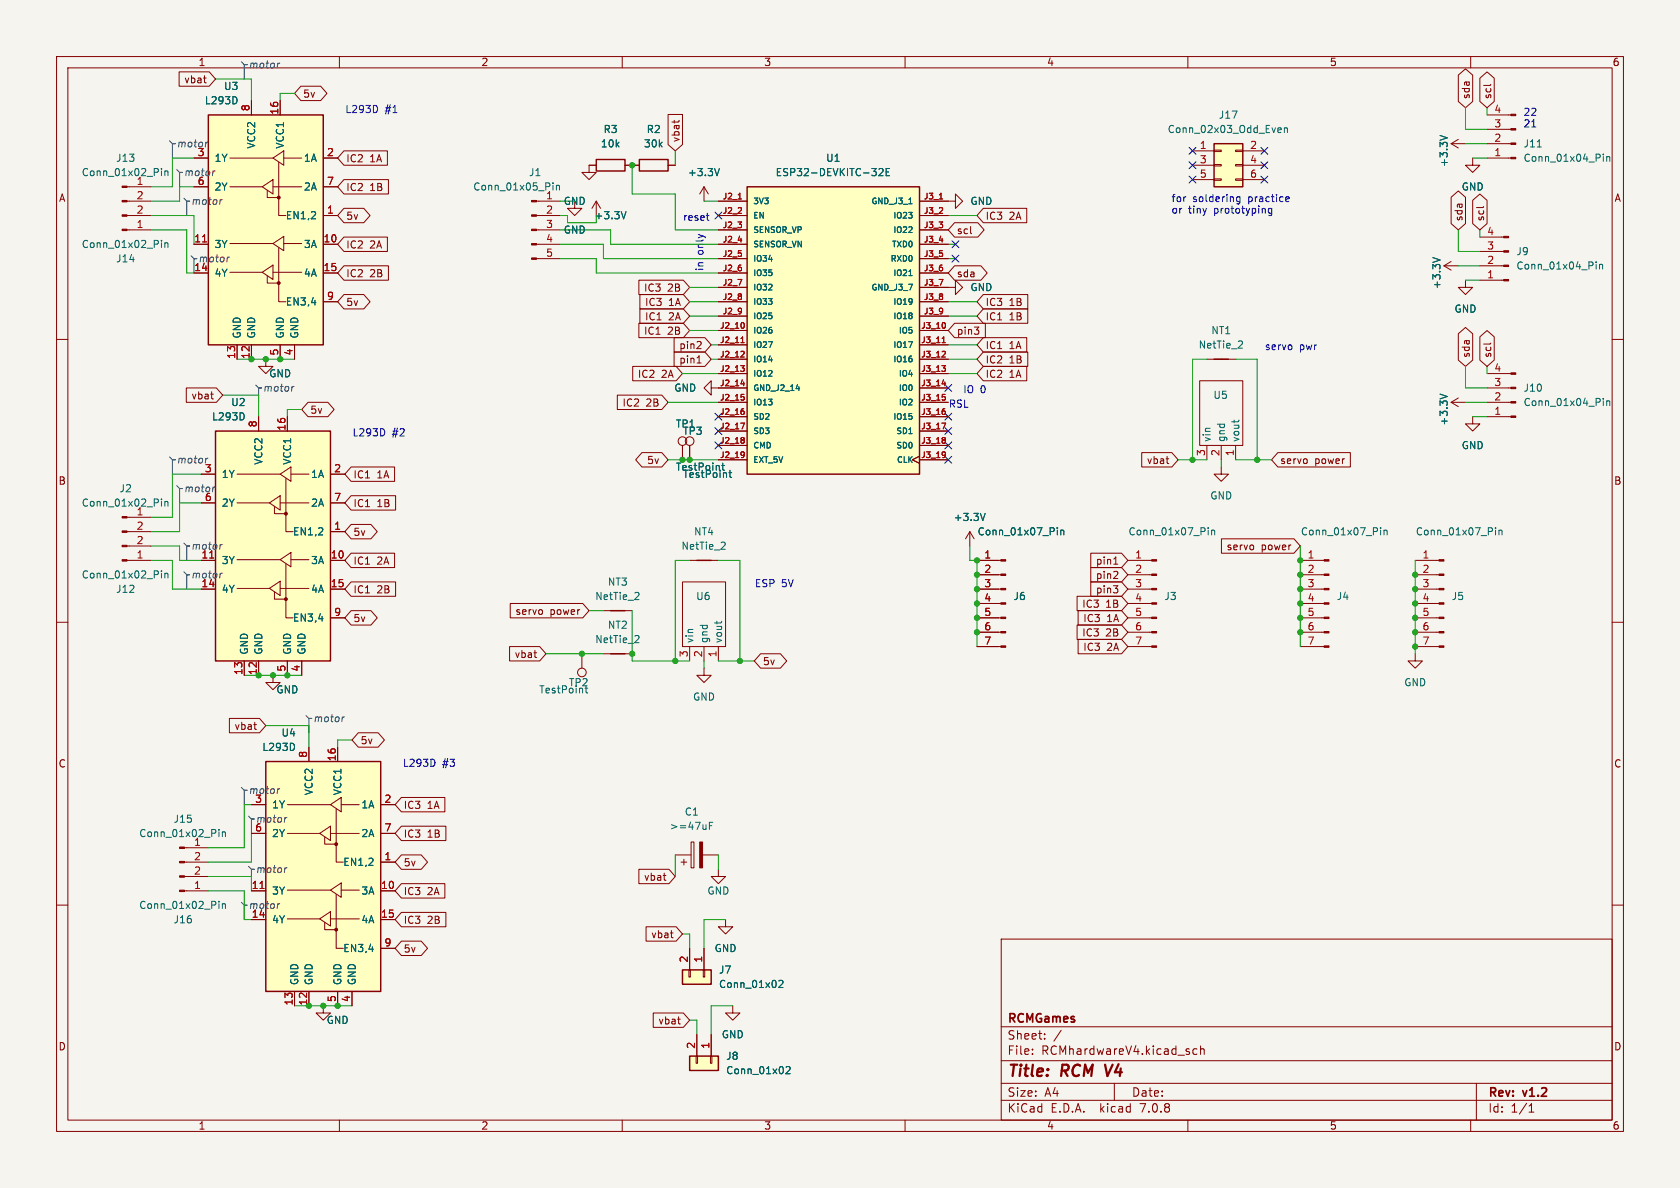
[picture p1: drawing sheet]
<svg xmlns="http://www.w3.org/2000/svg" width="297mm" height="210mm" viewBox="0 0 297 210" stroke-linecap="round" stroke-linejoin="round" font-family="sans-serif">
<path d="M0 0h297v210h-297z" fill="#f5f4ef" stroke="#f5f4ef" stroke-width=".18"/>
<g fill="none" stroke="#840000" stroke-width=".18">
<path d="M10 10h277v190h-277zM12 12h273v186h-273zM31.7 12.7h5.3l1.1 1.3-1.1 1.2h-5.3zM36 13.8h.5M36.3 14.6h.2M44.4 17.8v2.5M49.5 17.8v2.5M53.2 15.2h3.5l1.1 1.3-1.1 1.3h-3.5l-1.1-1.3zM60 10v2M110 10v2M160 10v2M210 10v2"/>
<path d="M257.8 13.3l1.3-1.1 1.2 1.1v4.6l-1.2 1.2-1.3-1.2zM260 10v2M261.6 13.8l1.3-1.1 1.3 1.1v4.1l-1.3 1.2-1.3-1.2zM263.6 14.9l-.1 .1M22.5 35.6h4.2M22.5 38.1h4.2M22.5 33h4.2M34.3 33h2.5M34.3 27.9h2.5M40.6 33h5.8M40.6 27.9h7.7M46.4 33l1.9-1.2v2.5z"/>
<path d="M47.2 33.7v1.2h2.1M48.3 27.9l1.9-1.2v2.5zM48.3 33h5M49.3 28.7v9.4h1.2M50.2 27.9h3.1M57.1 38.1h2.6M57.1 33h2.6M57.1 27.9h2.6M60.8 26.7h7.7v2.5h-7.7l-1.1-1.3zM60.8 31.7h7.9v2.6h-7.9l-1.1-1.3zM60.8 36.8h3.5l1.1 1.3-1.1 1.3h-3.5l-1.1-1.3zM94.8 35.6h4.3"/>
<path d="M94.8 38.1h4.3M101.6 35.6v1.2h1.3l-1.3 1.3-1.3-1.3h1.3M105.4 29.2h-1.3v1.3h1.3l-1.3 1.3-1.2-1.3h1.2M105.4 35.6l-.8 1.2M105.4 35.6v2.5M105.4 35.6l.8 1.2M110.5 29.2h2.5M118.1 20.2h2.6v5.4l-1.3 1.1-1.3-1.1zM118.1 29.2h1.3M119.2 21.3v.5M120.1 21.3v.1M124.5 33l-.8 1.3"/>
<path d="M124.5 33v2.6M124.5 33l.7 1.3M127 35.6h5.1M127 38.1h5.1M162.6 35.6h6.3v-1.3l1.3 1.3-1.3 1.2v-1.2M162.6 38.1h5M168.8 39.4h4.1l1.1 1.2-1.1 1.3h-4.1l-1.2-1.3zM173.8 36.8h7.7v2.6h-7.7l-1.1-1.3zM210.8 29.2h3.8M210.8 26.7h3.8M210.8 31.8h3.8M214.6 31.6h1.3v.3h-1.3z"/>
<path d="M214.6 29.1h1.3v.2h-1.3zM214.6 26.5h1.3v.3h-1.3zM218.4 31.6h1.3v.3h-1.3zM218.4 29.1h1.3v.2h-1.3zM218.4 26.5h1.3v.3h-1.3zM219.7 29.2h3.8M219.7 26.7h3.8M219.7 31.8h3.8M256.5 34.9l1.3-1.1 1.3 1.1v4.6l-1.3 1.1-1.3-1.1zM256.5 25.4h2.6M256.5 25.4l1.3 .8M257.8 24.6l-1.3 .8"/>
<path d="M260.3 27.9v1.3h1.3l-1.3 1.3-1.2-1.3h1.2M260.3 35.4l1.3-1.1 1.3 1.1v4.1l-1.3 1.1-1.3-1.1zM262.3 36.5l-.1 .1M262.9 27.9h4.2M262.9 20.3h4.2M262.9 22.9h4.2M262.9 25.4h4.2M10 60h2M22.5 40.6h4.2M34.3 43.2h2.5M34.3 48.3h2.5M40.6 48.1h5.8"/>
<path d="M40.6 43.1h7.7M46.4 48.1l1.9-1.2v2.5zM47.2 48.8v1.2h2.1M48.3 43.1l1.9-1.3v2.5zM48.3 48.1h5M49.3 43.8v9.5h1.2M50.2 43.1h3.1M57.1 43.2h2.6M57.1 48.3h2.6M57.1 53.3h2.6M60.8 52.1h3.5l1.1 1.2-1.1 1.3h-3.5l-1.1-1.3zM60.8 47h7.9v2.5h-7.9l-1.1-1.2z"/>
<path d="M60.8 41.9h7.7v2.6h-7.7l-1.1-1.3zM94.8 40.6h4.3M94.8 43.2h4.3M94.8 45.7h4.3M112.9 49.5h7.9l1.1 1.3-1.1 1.3h-7.9zM112.9 57.1h7.9l1.1 1.3-1.1 1.3h-7.9zM113.1 54.6h7.7l1.1 1.3-1.1 1.3h-7.7zM113.1 52.1h7.7l1.1 1.2-1.1 1.3h-7.7zM119.2 59.7h5.4l1.1 1.3-1.1 1.2h-5.4zM127 58.4h5.1M127 40.6h5.1M127 43.2h5.1"/>
<path d="M127 45.7h5.1M127 48.3h5.1M127 50.8h5.1M127 53.3h5.1M127 55.9h5.1M162.6 50.8h6.3v-1.3l1.3 1.3-1.3 1.3v-1.3M162.6 58.4h5M162.6 40.6h5M162.6 43.2h5M162.6 45.7h5M162.6 48.3h5M162.6 53.3h5"/>
<path d="M162.6 55.9h5M168.8 57.1h5.4v2.6h-5.4l-1.2-1.3zM168.8 47h4.6l1.1 1.3-1.1 1.2h-4.6l-1.2-1.2zM171.6 41.2l.2 .1M172.3 57.8h.7l-.4 .5M172.9 58.4l.1 .1-.1 .5M173.8 59.7h7.7v2.5h-7.7l-1.1-1.2zM173.8 52.1h7.9v2.5h-7.9l-1.1-1.3zM173.8 54.6h7.9v2.6h-7.9l-1.1-1.3zM255.3 47h2.5M255.3 47l1.2 .8M256.5 46.2l-1.2 .8"/>
<path d="M257.8 59l1.3-1.1 1.2 1.1v4.7l-1.2 1.1-1.3-1.1zM259.1 49.5v1.3h1.2l-1.2 1.3-1.3-1.3h1.3M261.6 59.5l1.3-1.1 1.3 1.1v4.2l-1.3 1.1-1.3-1.1zM261.6 41.9h4.2M261.6 44.5h4.2M261.6 47h4.2M261.6 49.5h4.2M285 60h2M32.9 68.6h5.4l1.1 1.3-1.1 1.2h-5.4zM37.2 69.7h.5M37.6 70.5h.1M41.9 61v2.5"/>
<path d="M44.4 61v2.5M45.7 73.7v2.5M47 63.5v1.3h1.3l-1.3 1.2-1.3-1.2h1.3M49.5 61v2.5M50.8 73.7v2.5M52.1 61v2.5M54.5 71.1h3.5l1.1 1.3-1.1 1.3h-3.5l-1.2-1.3zM109.1 69.8h7.9l1.1 1.3-1.1 1.3h-7.9zM111.9 64.8h7.6l1.1 1.2-1.1 1.3h-7.6zM119.2 62.2h5.4l1.1 1.3-1.1 1.3h-5.4zM120.6 78.7v2.6M121.9 78.7v2.6"/>
<path d="M123.2 64.2h.8M123.8 60.4l.2 .2-.1 .3-.7 .7h.8M125.7 68.6v-1.3l-1.2 1.3 1.2 1.3v-1.3h6.4M127 61h5.1M127 63.5h5.1M127 66h5.1M127 71.1h5.1M127 73.7h5.1M127 76.2h5.1M127 78.7h5.1M162.6 61h5M162.6 63.5h5"/>
<path d="M162.6 66h5M162.6 68.6h5M162.6 71.1h5M162.6 73.7h5M162.6 76.2h5M162.6 78.7h5M173.8 64.8h7.7v2.5h-7.7l-1.1-1.3zM173.8 62.2h7.9v2.6h-7.9l-1.1-1.3zM212.1 67.3h7.6v11.4h-7.6zM213.4 63.5h5M213.4 78.7v2.6M215.9 78.7v2.6"/>
<path d="M218.4 78.7v2.6M256.5 71.1h2.6M256.5 71.1l1.3 .8M257.8 70.4l-1.3 .7M260.3 73.7v1.2h1.3l-1.3 1.3-1.2-1.3h1.2M262.9 66h4.2M262.9 68.6h4.2M262.9 71.1h4.2M262.9 73.7h4.2M263.6 60.6l-.1 .2M22.5 99.1h4.2M22.5 94h4.2"/>
<path d="M22.5 91.4h4.2M22.5 96.5h4.2M35.6 99.1h2.5M35.6 88.9h2.5M35.6 83.8h2.5M41.9 98.9h7.6M41.9 88.9h5.7M41.9 83.8h7.6M47.6 88.9l1.9-1.3v2.6zM48.5 89.5v1.3h2M49.5 98.9l1.9-1.2v2.5zM49.5 83.8l1.9-1.2v2.5z"/>
<path d="M49.5 88.9h5.1M50.5 99.7v9.5h1.3M50.5 84.6v9.4h1.3M51.4 98.9h3.2M51.4 83.8h3.2M58.4 99.1h2.6M58.4 94h2.6M58.4 88.9h2.6M58.4 83.8h2.6M62.1 92.7h3.5l1.1 1.3-1.1 1.3h-3.5l-1.1-1.3zM62.1 97.8h7.7v2.5h-7.7l-1.1-1.2zM62.1 82.5h7.7v2.6h-7.7l-1.1-1.3z"/>
<path d="M62.1 87.6h7.8v2.6h-7.8l-1.1-1.3zM113.5 80h3.5l1.1 1.3-1.1 1.3h-3.5l-1.1-1.3zM121.9 99.1h5.1M127 81.3h5.1M162.6 80.6l-1.3 .7 1.3 .6M162.6 81.3h5M171.4 94l-.7 1.3M171.4 94v2.5M171.4 94l.8 1.3M172.7 99.1h4.2M192.8 97.8h5.5l1.1 1.3-1.1 1.2h-5.5zM196.9 99.7h.7"/>
<path d="M199.4 99.1h4.2M201.8 80h5.4l1.1 1.3-1.1 1.3h-5.4zM206.1 81.1h.5M206.5 82h.1M215.9 82.6v1.2h1.3l-1.3 1.3-1.3-1.3h1.3M215.9 95.2h12.9l1.1 1.3-1.1 1.3h-12.9zM225.9 80h12.8v2.6h-12.8l-1.1-1.3zM229.9 99.1h4.2M250.2 99.1h4.2M10 110h2M35.6 104.1h2.5M41.9 104h5.7"/>
<path d="M43.2 116.8v2.6M45.7 116.8v2.6M47.6 104l1.9-1.3v2.6zM48.3 119.4v1.3h1.2l-1.2 1.2-1.3-1.2h1.3M48.5 104.6v1.3h2M49.5 104h5.1M50.8 116.8v2.6M53.3 116.8v2.6M58.4 109.2h2.6M58.4 104.1h2.6M62.1 107.9h3.5l1.1 1.3-1.1 1.3h-3.5l-1.1-1.3zM62.1 102.9h7.8v2.5h-7.8l-1.1-1.3z"/>
<path d="M90.1 114.3h5.3l1.1 1.3-1.1 1.2h-5.3zM90.2 106.7h12.8l1.1 1.3-1.1 1.2h-12.8zM94.4 115.4h.5M94.7 116.2h.2M102.9 115.6v2.5M106.7 108h5.1M106.7 115.6h5.1M120.6 102.9h7.7v11.4h-7.7zM121.9 114.3v2.5M124.5 118.1v1.3h1.2l-1.2 1.3-1.3-1.3h1.3M124.5 114.3v2.5M127 114.3v2.5"/>
<path d="M134.5 115.6h3.5l1.1 1.2-1.1 1.3h-3.5l-1.2-1.3zM172.7 114.3h4.2M172.7 111.8h4.2M172.7 109.2h4.2M172.7 106.7h4.2M172.7 104.1h4.2M172.7 101.6h4.2M190.4 110.5h7.9l1.1 1.3-1.1 1.2h-7.9zM190.4 105.4h7.9l1.1 1.3-1.1 1.3h-7.9zM190.6 107.9h7.7l1.1 1.3-1.1 1.3h-7.7zM190.6 113h7.7l1.1 1.3-1.1 1.3h-7.7zM192.8 100.3h5.5l1.1 1.3-1.1 1.3h-5.5z"/>
<path d="M192.8 102.9h5.5l1.1 1.2-1.1 1.3h-5.5zM196.8 103.5h.8l-.4 .5M197.5 101.1l.1 .1v.3l-.8 .8h.8M197.5 104.1l.1 .2-.1 .4M199.4 114.3h4.2M199.4 111.8h4.2M199.4 109.2h4.2M199.4 106.7h4.2M199.4 104.1h4.2M199.4 101.6h4.2M229.9 114.3h4.2M229.9 111.8h4.2"/>
<path d="M229.9 109.2h4.2M229.9 106.7h4.2M229.9 104.1h4.2M229.9 101.6h4.2M250.2 115.6v1.2h1.3l-1.3 1.3-1.3-1.3h1.3M250.2 114.3h4.2M250.2 111.8h4.2M250.2 109.2h4.2M250.2 106.7h4.2M250.2 104.1h4.2M250.2 101.6h4.2M285 110h2"/>
<path d="M40.6 127h5.3l1.1 1.3-1.1 1.2h-5.3zM44.9 128.1h.4M45.2 128.9h.1M54.6 132.1v2.5M59.7 132.1v2.5M63.3 129.5h3.6l1.1 1.3-1.1 1.3h-3.6l-1.1-1.3zM10 160h2M32.6 152.4h4.2M32.6 154.9h4.2M32.6 157.5h4.2M32.6 149.9h4.2M44.4 157.5h2.6"/>
<path d="M44.4 147.3h2.6M44.4 142.2h2.6M50.8 157.4h7.6M50.8 147.3h5.7M50.8 142.2h7.6M56.5 147.3l1.9-1.2v2.5zM57.4 148v1.2h2M58.4 157.4l1.9-1.3v2.5zM58.4 142.2l1.9-1.2v2.5zM58.4 147.3h5.1M59.4 158.1v9.5h1.3M59.4 143v9.4h1.3"/>
<path d="M60.3 157.4h3.2M60.3 142.2h3.2M67.3 152.4h2.5M67.3 157.5h2.5M67.3 147.3h2.5M67.3 142.2h2.5M71 156.2h7.6v2.6h-7.6l-1.2-1.3zM71 151.1h3.5l1.1 1.3-1.1 1.3h-3.5l-1.2-1.3zM71 141h7.6v2.5h-7.6l-1.2-1.3zM71 146h7.8v2.6h-7.8l-1.2-1.3zM112.9 153.7h5.4l1.1 1.2-1.1 1.3h-5.4zM117.2 154.8h.5"/>
<path d="M117.6 155.6h.1M119.4 151.1h2.8M120.4 152.4h1M120.9 151.9v1M122.2 148.8h.5v4.6h-.5zM124.2 151.1h2.8M127 153.7v1.2h1.3l-1.3 1.3-1.3-1.3h1.3M285 160h2M44.4 162.6h2.6M50.8 162.4h5.7M52.1 175.3v2.5M54.6 175.3v2.5"/>
<path d="M56.5 162.4l1.9-1.2v2.5zM57.1 177.8v1.3h1.3l-1.3 1.2-1.2-1.2h1.2M57.4 163.1v1.2h2M58.4 162.4h5.1M59.7 175.3v2.5M62.2 175.3v2.5M67.3 162.6h2.5M67.3 167.6h2.5M71 161.3h7.8v2.5h-7.8l-1.2-1.2zM71 166.4h3.5l1.1 1.2-1.1 1.3h-3.5l-1.2-1.3zM114.2 163.8h5.3l1.1 1.3-1.1 1.3h-5.3zM115.5 179.1h5.3l1.1 1.2-1.1 1.3h-5.3z"/>
<path d="M118.5 164.9h.5M118.9 165.8h.1M121.8 171.5h.2v1.2h-.2zM121.9 167.6v3.9M124.3 171.5h.3v1.2h-.3zM124.5 167.6v3.9M128.3 162.6v1.2h1.2l-1.2 1.3-1.3-1.3h1.3M129.5 177.8v1.3h1.3l-1.3 1.2-1.2-1.2h1.2M177 166h108v32h-108zM60 198v2M110 198v2M119.8 180.2h.5"/>
<path d="M120.1 181h.2M123.1 186.7h.2v1.3h-.2zM123.2 182.9v3.8M125.6 186.7h.3v1.3h-.3zM125.7 182.9v3.8M160 198v2M177 194.5h108M177 191.5h108M177 187.5h108M177 181.5h108M182.5 186.3v.1M182.5 185.5v.1"/>
<path d="M184.7 183.6v.1M184.7 182.8v.1M187.6 182.1l-1.3 2M197 191.5v3M210 198v2M211.6 185.5l-.4-.1-.3 .3v.4l.1 .2h.6M212.2 185.5l.3-.1 .3 .1 .1 .9M212.2 184.9v1.5M260 198v2M261 191.5v6.5M270.3 196.6h.9M270.3 195.5l.4-.4v1.5"/>
<circle cx="120.6" cy="78" r=".76"/>
<circle cx="121.9" cy="78" r=".76"/>
<circle cx="102.9" cy="118.9" r=".76"/>
</g>
<path d="M195.4 188.2l.4 2" fill="none" stroke="#840000" stroke-width=".4"/>
<g fill="#ffffc2" stroke="#ffffc2" stroke-width=".18">
<path d="M132.1 33h30.5v50.8h-30.5z"/>
<path d="M36.8 20.3h20.3v40.7h-20.3z"/>
<path d="M121.9 186.7h5.1v2.5h-5.1z"/>
<path d="M38.1 76.2h20.3v40.6h-20.3z"/>
<path d="M120.6 171.5h5.1v2.5h-5.1z"/>
<path d="M47 134.6h20.3v40.7h-20.3z"/>
<path d="M214.6 25.4h5.1v7.6h-5.1z"/>
</g>
<g fill="none" stroke="#840000" stroke-width=".25">
<path d="M36.8 20.3h20.3v40.7h-20.3zM105.4 28.2h5.1v2h-5.1zM113 28.2h5.1v2h-5.1zM132.1 33h30.5v50.8h-30.5zM214.6 25.4h5.1v7.6h-5.1zM38.1 76.2h20.3v40.6h-20.3zM214.6 63.5h2.6M123.2 99.1h2.5M107.9 108h2.6M107.9 115.6h2.6M47 134.6h20.3v40.7h-20.3zM120.6 171.5h5.1v2.5h-5.1z"/>
<path d="M121.9 186.7h5.1v2.5h-5.1z"/>
</g>
<g fill="none" stroke="#a90000" stroke-width=".18">
<path d="M130.5 35.2h.6M166.1 35.2h.5M35.8 42.8h.7M131.2 59.7l.1-.1v1M131.5 57.1l.1 .3-.1 .5M166.7 59.7l.1-.1v1M167 57.1l.1 .3-.1 .5M130.9 64.6h.7l-.4 .4M130.9 74.8h.7l-.4 1M131 60.6h.6M131 67.9h.6M131 69.7h.5"/>
<path d="M131.4 62.1l.2 .2-.1 .2-.6 .6h.7M131.5 65.1l.1 .1-.1 .4M131.5 70.2l.1 .1-.1 .4M131.5 72.7l.1 .1-.1 .4M131.5 77.4l.1 .1-.1 .2M131.5 77.8l.1 .2-.1 .3M131.5 79.9l.1 .6-.2 .3M166.5 64.6h.6l-.3 .4M166.5 74.8h.7l-.5 1M166.6 60.6h.5M166.6 67.9h.6M166.6 69.7h.5"/>
<path d="M166.9 62.1l.2 .2v.2l-.6 .6h.6M167 65.1l.1 .1-.1 .4M167 70.2l.1 .1-.1 .4M167 72.7l.1 .1-.1 .4M167 77.4l.1 .1-.1 .2M167 77.8l.1 .2-.1 .3M167 79.9l.1 .6-.1 .3M37.1 98.6h.7M131.6 80.3l-.1 .2M167.1 80.3l-.1 .2M46 157.1h.7"/>
</g>
<g fill="none" stroke="#006464" stroke-width=".18">
<path d="M41.8 17.4v.7M28.5 29.8v.1M28.5 30.2v.9M29.1 30.2v.9M29.1 30.3l.2-.1 .3 .1 .1 .8M97.8 32.3v.2M97.8 32.8v.8M98.4 32.8v.8M98.4 32.9l.1-.1h.3l.1 .8M110.7 37.4l-.5 1.3M127.2 29.8l-.4 1.3M155.4 29.9l.5-.1 .2 .4-.8 .9h.8"/>
<path d="M156.7 30.4h.4M157.3 29.8h-.6v1.3h.6M160.7 36h.6M226.1 22.6l.4 .1v.2l-.6 .1M226.5 23.4h-.4M227.1 22.7l.1-.1 .3 .1 .1 .7M227.1 22.6v.8M254.6 23.9l1.2 .5M271.8 26h.7M283.4 27.2v.2M283.4 27.7v.8M284 27.7v.8"/>
<path d="M284 27.8l.2-.1h.3l.1 .8M28.5 42.5v.1M28.5 42.9v.9M29.1 42.9v.9M29.1 43l.2-.1 .3 .1 .1 .8M160.7 48.7h.6M253.3 45.5l1.3 .5M282.2 46.3v.1M282.2 46.7v.9M282.8 46.7v.9M282.8 46.8l.2-.1 .3 .1v.8M43.1 73.3v.6"/>
<path d="M140.7 68.7h.7M218.2 74.3v.4M219 74.3v.1M219.4 60.3l.2 .2v.3l-.7 .7h.7M254.6 69.7l1.2 .4M283.4 70.4v.2M283.4 70.9v.8M284 70.9v.8M284 71l.2-.1h.3l.1 .8M28.5 88.2v.1M28.5 88.6v.9M29.1 88.6v.9"/>
<path d="M29.1 88.8l.2-.2 .3 .1 .1 .8M127.6 82.3h.5M127.8 81.9v1M128 95.8l.2 .3-.1 .3-.7 .7h.8M128.9 83.6h.4M129 83.1v1.1l.3 .2M174.2 90.7l-.5 1.3M186.9 93.3v.1M186.9 93.7v.9M187.5 93.8l.2-.1 .3 .1 .1 .8M187.5 93.7v.9M213.6 93.3v.1"/>
<path d="M213.6 93.7v.9M214.2 93.8l.2-.1 .3 .1v.8M214.2 93.7v.9M244.1 93.3v.1M244.1 93.7v.9M244.7 93.8l.2-.1 .3 .1v.8M244.7 93.7v.9M264.4 93.3v.1M264.4 93.7v.9M265 93.7v.9M265 93.8l.2-.1 .3 .1v.8M28.5 100.9v.1"/>
<path d="M28.5 101.3v.9M29.1 101.3v.9M29.1 101.5l.2-.2 .3 .1 .1 .8M112.7 104.7l.3 .3-.1 .3-.7 .7h.8M112.7 112.3l.3 .3-.1 .3-.7 .7h.8M126.7 109.8v.5M127.6 109.8v.1M52 131.7v.7M103.6 121.2v1.1l.3 .2M38.7 146.6v.2M38.7 147.1v.8M38.7 159.3v.2"/>
<path d="M38.7 159.8v.8M39.3 147.1v.8M39.3 159.8v.8M39.3 159.9l.2-.1h.3l.1 .8M39.3 147.2l.2-.1h.3l.1 .8M125.4 146h.4M126 145.4h-.6v1.2M137.7 173.4l.5-.1 .2 .4-.8 .9h.8M139 188.7l.4-.2 .3 .4-.8 .9h.8"/>
</g>
<g fill="#840000" stroke="#840000" stroke-width=".18">
<path d="M254.4 114.2h.9v.2h-.9z"/>
<path d="M254.4 111.6h.9v.3h-.9z"/>
<path d="M254.4 109.1h.9v.2h-.9z"/>
<path d="M254.4 106.6h.9v.2h-.9z"/>
<path d="M254.4 104h.9v.3h-.9z"/>
<path d="M254.4 101.5h.9v.2h-.9z"/>
<path d="M254.4 98.9h.9v.3h-.9z"/>
<path d="M267.1 65.9h.9v.3h-.9z"/>
<path d="M267.1 68.5h.9v.2h-.9z"/>
<path d="M267.1 71h.9v.2h-.9z"/>
<path d="M267.1 73.5h.9v.3h-.9z"/>
<path d="M123.7 148.8h.5v4.6h-.5z"/>
<path d="M94 45.6h.8v.2h-.8z"/>
<path d="M94 43.1h.8v.2h-.8z"/>
<path d="M94 40.5h.8v.3h-.8z"/>
<path d="M94 38h.8v.2h-.8z"/>
<path d="M94 35.4h.8v.3h-.8z"/>
<path d="M31.7 154.8h.9v.3h-.9z"/>
<path d="M31.7 157.4h.9v.2h-.9z"/>
<path d="M31.7 152.3h.9v.2h-.9z"/>
<path d="M31.7 149.7h.9v.3h-.9z"/>
<path d="M234.1 114.2h.8v.2h-.8z"/>
<path d="M234.1 111.6h.8v.3h-.8z"/>
<path d="M234.1 109.1h.8v.2h-.8z"/>
<path d="M234.1 106.6h.8v.2h-.8z"/>
<path d="M234.1 104h.8v.3h-.8z"/>
<path d="M234.1 101.5h.8v.2h-.8z"/>
<path d="M234.1 98.9h.8v.3h-.8z"/>
<path d="M21.6 93.9h.9v.2h-.9z"/>
<path d="M21.6 91.3h.9v.3h-.9z"/>
<path d="M21.6 96.4h.9v.2h-.9z"/>
<path d="M21.6 98.9h.9v.3h-.9z"/>
<path d="M21.6 38h.9v.2h-.9z"/>
<path d="M21.6 40.5h.9v.3h-.9z"/>
<path d="M21.6 35.4h.9v.3h-.9z"/>
<path d="M21.6 32.9h.9v.2h-.9z"/>
<path d="M265.8 41.8h.9v.2h-.9z"/>
<path d="M265.8 44.3h.9v.3h-.9z"/>
<path d="M265.8 46.9h.9v.2h-.9z"/>
<path d="M265.8 49.4h.9v.3h-.9z"/>
<path d="M267.1 20.2h.9v.2h-.9z"/>
<path d="M267.1 22.7h.9v.3h-.9z"/>
<path d="M267.1 25.3h.9v.2h-.9z"/>
<path d="M267.1 27.8h.9v.3h-.9z"/>
<path d="M203.6 114.2h.9v.2h-.9z"/>
<path d="M203.6 111.6h.9v.3h-.9z"/>
<path d="M203.6 109.1h.9v.2h-.9z"/>
<path d="M203.6 106.6h.9v.2h-.9z"/>
<path d="M203.6 104h.9v.3h-.9z"/>
<path d="M203.6 101.5h.9v.2h-.9z"/>
<path d="M203.6 98.9h.9v.3h-.9z"/>
<path d="M176.9 114.2h.9v.2h-.9z"/>
<path d="M176.9 111.6h.9v.3h-.9z"/>
<path d="M176.9 109.1h.9v.2h-.9z"/>
<path d="M176.9 106.6h.9v.2h-.9z"/>
<path d="M176.9 104h.9v.3h-.9z"/>
<path d="M176.9 101.5h.9v.2h-.9z"/>
<path d="M176.9 98.9h.9v.3h-.9z"/>
<circle cx="49.3" cy="50" r=".25"/>
<circle cx="49.3" cy="34.9" r=".25"/>
<circle cx="50.5" cy="105.9" r=".25"/>
<circle cx="50.5" cy="90.8" r=".25"/>
<circle cx="59.4" cy="164.3" r=".25"/>
<circle cx="59.4" cy="149.2" r=".25"/>
</g>
<g fill="none" stroke="#484848" stroke-width=".18">
<path d="M42.7 10.9l.5 .5h.5h-.5v2.6M49.5 11.2h-.3M30 24.9l.5 .5h.5h-.5v2.5M31.2 30l.5 .5h.6h-.6v2.5M32.5 35.1l.5 .5h.5h-.5v2.5M36.8 25.1l-.3 .1M38 30.2l-.2 .1M39.3 35.3l-.3 .1M33.8 45.2l.5 .5h.5h-.5v2.6M40.6 45.5h-.3M45.2 68.1l.5 .5h.5h-.5v2.5M52 68.3l-.3 .1"/>
<path d="M30 80.8l.5 .5h.5h-.5v2.5M31.2 85.9l.5 .5h.6h-.6v2.5M32.5 96l.5 .5h.5h-.5v2.6M36.8 81l-.3 .1M38 86.1l-.2 .1M39.3 96.3h-.3M32.5 101.1l.5 .5h.5h-.5v2.5M39.3 101.3l-.3 .1M42.7 139.2l.5 .5h.5h-.5v2.5M49.5 139.4l-.3 .1M54.1 126.5l.5 .5h.5h-.5v2.5M60.9 126.7l-.3 .1"/>
<path d="M42.7 159.5l.5 .5h.5h-.5v2.6M43.9 153.2l.5 .5h.6h-.6v2.5M43.9 144.3l.5 .5h.6h-.6v2.5M49.5 159.8h-.3M50.7 153.4l-.2 .1M50.7 144.5l-.2 .1"/>
</g>
<path d="M66.7 18.9v.7M124.9 38.1h.4M125.1 38.9l.2 .1M219.2 34.8v1l-.1 .2M219.2 34.9l-.4-.1-.2 .2 .1 .6h.5M224.8 36.8v1.1l-.2 .2-.3-.1M224.8 36.9l-.3-.1-.3 .3 .1 .5h.5M227.5 34.8l.4 .1v.2l-.6 .1M227.9 35.6h-.4M270.8 22.4h.7M68 76.1v.7M76.8 134.5v.7" fill="none" stroke="#0000c2" stroke-width=".18"/>
<g fill="none" stroke="#009600" stroke-width=".18">
<path d="M38.1 14h6.3v3.8M52.1 16.5h-2.6v1.3M259.1 19.1v3.8h3.8M262.9 19.1v1.2M26.7 38.1h7.6v5.1M34.3 33h-2.6v2.6h-5M34.3 27.9h-3.8v5.1h-3.8M99.1 38.1h1.2v1.3h5.1M111.8 29.2v5.1h7.6v6.3h7.6M119.4 26.7v2.5M124.5 35.6h2.5M167.6 38.1h5.1"/>
<path d="M259.1 25.4h3.8M260.3 27.9h2.6M26.7 40.6h6.3v7.7h1.3M99.1 40.6h8.8v2.6h19.1M99.1 43.2h7.6v2.5h20.3M99.1 45.7h6.3v2.6h21.6M121.9 55.9h5.1M121.9 50.8h5.1M121.9 53.3h5.1M121.9 58.4h5.1M167.6 43.2h1.3M167.6 55.9h5.1"/>
<path d="M167.6 45.7h1.3M167.6 53.3h5.1M257.8 47h3.8M257.8 40.6v3.9h3.8M259.1 49.5h2.5M261.6 40.6v1.3M39.4 69.9h6.3v3.8M41.9 63.5h10.2M53.3 72.4h-2.5v1.3M118.1 71.1h8.9M120.6 66h6.4M125.7 63.5h1.3"/>
<path d="M125.7 61h1.3M167.6 63.5h5.1M167.6 66h5.1M167.6 61h5.1M213.4 63.5h-2.6v17.8M218.4 63.5h3.8v17.8M259.1 71.1h3.8M259.1 64.8v3.8h3.8M260.3 73.7h2.6M262.9 64.8v1.2M26.7 96.5h5v2.6h3.9M26.7 99.1h3.8v5h5.1"/>
<path d="M35.6 83.8h-5.1v7.6h-3.8M35.6 88.9h-3.9v5.1h-5M118.1 81.3h8.9M121.9 99.1h-2.5v17.7M127 99.1h3.8v17.7M171.4 96.5v2.6h1.3v15.2M208.3 81.3h5.1M215.9 81.3v1.3M218.4 81.3h6.4M229.9 96.5v17.8M250.2 99.1v16.5M43.2 119.4h10.1"/>
<path d="M96.5 115.6h10.2M104.1 108h2.6M111.8 108v8.8h10.1M124.5 116.8v1.3M127 116.8h6.3M47 128.3h7.6v3.8M62.2 130.8h-2.5v1.3M36.8 157.5h6.4v5.1h1.2M36.8 154.9h7.6v2.6M44.4 147.3v5.1h-7.6M44.4 142.2h-1.2v7.7h-6.4M119.4 151.1v3.8"/>
<path d="M127 151.1v2.6M52.1 177.8h10.1M120.6 165.1h1.3v2.5M128.3 162.6h-3.8v5M129.5 177.8h-3.8v5.1M121.9 180.3h1.3v2.6"/>
</g>
<g fill="none" stroke="#000084" stroke-width=".18">
<path d="M126.4 37.5l1.2 1.2M127.6 37.5l-1.2 1.2M210.2 31.1l1.2 1.3M210.2 26.1l1.2 1.2M210.2 28.6l1.2 1.2M211.4 31.1l-1.2 1.3M211.4 26.1l-1.2 1.2M211.4 28.6l-1.2 1.2M222.9 26.1l1.2 1.2M222.9 28.6l1.2 1.2M222.9 31.1l1.2 1.3M224.1 26.1l-1.2 1.2"/>
<path d="M224.1 28.6l-1.2 1.2M224.1 31.1l-1.2 1.3M168.3 42.6l1.2 1.2M168.3 45.1l1.2 1.2M169.5 42.6l-1.2 1.2M169.5 45.1l-1.2 1.2M126.4 78.1l1.2 1.2M126.4 75.6l1.2 1.2M126.4 73.1l1.2 1.2M127.6 78.1l-1.2 1.2M127.6 75.6l-1.2 1.2M127.6 73.1l-1.2 1.2"/>
<path d="M167 75.6l1.2 1.2M167 68l1.2 1.2M167 78.1l1.2 1.2M167 73.1l1.2 1.2M168.2 75.6l-1.2 1.2M168.2 68l-1.2 1.2M168.2 78.1l-1.2 1.2M168.2 73.1l-1.2 1.2M167 80.7l1.2 1.2M168.2 80.7l-1.2 1.2"/>
</g>
<g fill="#009600" stroke="#009600" stroke-width=".18">
<circle cx="45.7" cy="119.4" r=".46"/>
<circle cx="48.3" cy="119.4" r=".46"/>
<circle cx="50.8" cy="119.4" r=".46"/>
<circle cx="111.8" cy="29.2" r=".46"/>
<circle cx="44.4" cy="63.5" r=".46"/>
<circle cx="47" cy="63.5" r=".46"/>
<circle cx="49.5" cy="63.5" r=".46"/>
<circle cx="54.6" cy="177.8" r=".46"/>
<circle cx="59.7" cy="177.8" r=".46"/>
<circle cx="57.1" cy="177.8" r=".46"/>
<circle cx="120.6" cy="81.3" r=".46"/>
<circle cx="121.9" cy="81.3" r=".46"/>
<circle cx="111.8" cy="115.6" r=".46"/>
<circle cx="102.9" cy="115.6" r=".46"/>
<circle cx="130.8" cy="116.8" r=".46"/>
<circle cx="119.4" cy="116.8" r=".46"/>
<circle cx="229.9" cy="106.7" r=".46"/>
<circle cx="229.9" cy="104.1" r=".46"/>
<circle cx="229.9" cy="101.6" r=".46"/>
<circle cx="250.2" cy="106.7" r=".46"/>
<circle cx="250.2" cy="109.2" r=".46"/>
<circle cx="250.2" cy="111.8" r=".46"/>
<circle cx="250.2" cy="101.6" r=".46"/>
<circle cx="250.2" cy="114.3" r=".46"/>
<circle cx="250.2" cy="104.1" r=".46"/>
<circle cx="172.7" cy="104.1" r=".46"/>
<circle cx="172.7" cy="106.7" r=".46"/>
<circle cx="172.7" cy="101.6" r=".46"/>
<circle cx="172.7" cy="99.1" r=".46"/>
<circle cx="229.9" cy="109.2" r=".46"/>
<circle cx="222.2" cy="81.3" r=".46"/>
<circle cx="229.9" cy="99.1" r=".46"/>
<circle cx="229.9" cy="111.8" r=".46"/>
<circle cx="210.8" cy="81.3" r=".46"/>
<circle cx="172.7" cy="109.2" r=".46"/>
<circle cx="172.7" cy="111.8" r=".46"/>
</g>
<g font-size="2.8" fill="#840000">
<text x="178" y="190.9">Title:</text>
<text x="187.7" y="190.9">RCM</text>
<text x="196.3" y="190.9">V4</text>
</g>
<g font-size="2.1" fill="#840000">
<text x="178" y="184">Sheet:</text>
<text x="178" y="181.2">RCMGames</text>
<text x="178" y="186.7">File:</text>
<text x="184.1" y="186.7">RCMhardwareV4.kicad_sch</text>
<text x="178" y="196.9">KiCad</text>
<text x="178" y="194.1">Size:</text>
<text x="184.7" y="194.1">A4</text>
<text x="185.7" y="196.9">E.D.A.</text>
<text x="194.6" y="196.9">kicad</text>
<text x="200" y="194.1">Date:</text>
<text x="201.8" y="196.9">7.0.8</text>
<text x="263" y="194.3">Rev:</text>
<text x="263" y="196.9">Id:</text>
<text x="267.1" y="196.9">1/1</text>
<text x="269.4" y="194.3">v1.2</text>
</g>
<g font-size="1.8" fill="#840000">
<text x="35" y="11.9">1</text>
<text x="85" y="11.9">2</text>
<text x="135" y="11.9">3</text>
<text x="185" y="11.9">4</text>
<text x="235" y="11.9">5</text>
<text x="285" y="11.9">6</text>
<text x="32.5" y="14.9">vbat</text>
<text x="53.5" y="17.5">5v</text>
<text x="260" y="17.6" transform="rotate(-90 260 17.6)">sda</text>
<text x="263.8" y="17.6" transform="rotate(-90 263.8 17.6)">scl</text>
<text x="61.1" y="28.9">IC2</text>
<text x="65.4" y="28.9">1A</text>
<text x="120.3" y="25.2" transform="rotate(-90 120.3 25.2)">vbat</text>
<text x="10.3" y="35.9">A</text>
<text x="61.1" y="34">IC2</text>
<text x="65.4" y="34">1B</text>
<text x="285.3" y="35.9">A</text>
<text x="61.1" y="39.1">5v</text>
<text x="169.1" y="41.6">scl</text>
<text x="174.1" y="39.1">IC3</text>
<text x="178.4" y="39.1">2A</text>
<text x="258.8" y="39.2" transform="rotate(-90 258.8 39.2)">sda</text>
<text x="262.6" y="39.2" transform="rotate(-90 262.6 39.2)">scl</text>
<text x="61.1" y="44.1">IC2</text>
<text x="65.4" y="44.1">2A</text>
<text x="61.1" y="49.2">IC2</text>
<text x="65.4" y="49.2">2B</text>
<text x="113.8" y="51.8">IC3</text>
<text x="118" y="51.8">2B</text>
<text x="169.1" y="49.2">sda</text>
<text x="61.1" y="54.3">5v</text>
<text x="113.8" y="59.4">IC1</text>
<text x="113.9" y="56.8">IC1</text>
<text x="113.9" y="54.3">IC3</text>
<text x="118" y="59.4">2B</text>
<text x="118.2" y="56.8">2A</text>
<text x="118.2" y="54.3">1A</text>
<text x="169.1" y="59.4">pin3</text>
<text x="174.1" y="54.3">IC3</text>
<text x="174.1" y="56.8">IC1</text>
<text x="178.4" y="54.3">1B</text>
<text x="178.4" y="56.8">1B</text>
<text x="120" y="61.9">pin2</text>
<text x="120" y="64.5">pin1</text>
<text x="174.1" y="61.9">IC1</text>
<text x="174.1" y="64.5">IC2</text>
<text x="178.4" y="61.9">1A</text>
<text x="178.4" y="64.5">1B</text>
<text x="260" y="63.3" transform="rotate(-90 260 63.3)">sda</text>
<text x="263.8" y="63.3" transform="rotate(-90 263.8 63.3)">scl</text>
<text x="33.7" y="70.8">vbat</text>
<text x="112.7" y="67">IC2</text>
<text x="116.9" y="67">2A</text>
<text x="174.1" y="67">IC2</text>
<text x="178.4" y="67">1A</text>
<text x="54.8" y="73.3">5v</text>
<text x="109.9" y="72.1">IC2</text>
<text x="114.2" y="72.1">2B</text>
<text x="114.3" y="82.2">5v</text>
<text x="202.7" y="82.2">vbat</text>
<text x="226.2" y="82.2">servo</text>
<text x="232.4" y="82.2">power</text>
<text x="10.3" y="85.9">B</text>
<text x="62.4" y="84.8">IC1</text>
<text x="62.4" y="89.9">IC1</text>
<text x="66.6" y="84.8">1A</text>
<text x="66.6" y="89.9">1B</text>
<text x="285.3" y="85.9">B</text>
<text x="62.4" y="94.9">5v</text>
<text x="62.4" y="100">IC1</text>
<text x="66.6" y="100">2A</text>
<text x="193.6" y="100">pin1</text>
<text x="216.7" y="97.5">servo</text>
<text x="222.9" y="97.5">power</text>
<text x="62.4" y="105.1">IC1</text>
<text x="66.6" y="105.1">2B</text>
<text x="191.2" y="107.6">IC3</text>
<text x="193.6" y="102.6">pin2</text>
<text x="193.6" y="105.1">pin3</text>
<text x="195.5" y="107.6">1B</text>
<text x="62.4" y="110.2">5v</text>
<text x="91" y="108.9">servo</text>
<text x="97.2" y="108.9">power</text>
<text x="191.2" y="112.7">IC3</text>
<text x="191.4" y="110.2">IC3</text>
<text x="195.5" y="112.7">2B</text>
<text x="195.7" y="110.2">1A</text>
<text x="90.9" y="116.5">vbat</text>
<text x="134.8" y="117.8">5v</text>
<text x="191.4" y="115.3">IC3</text>
<text x="195.7" y="115.3">2A</text>
<text x="41.4" y="129.2">vbat</text>
<text x="63.7" y="131.8">5v</text>
<text x="10.3" y="135.9">C</text>
<text x="285.3" y="135.9">C</text>
<text x="71.3" y="143.2">IC3</text>
<text x="75.5" y="143.2">1A</text>
<text x="71.3" y="148.3">IC3</text>
<text x="75.5" y="148.3">1B</text>
<text x="71.3" y="153.4">5v</text>
<text x="113.8" y="155.9">vbat</text>
<text x="71.3" y="158.4">IC3</text>
<text x="75.5" y="158.4">2A</text>
<text x="71.3" y="163.5">IC3</text>
<text x="75.5" y="163.5">2B</text>
<text x="115" y="166.1">vbat</text>
<text x="71.3" y="168.6">5v</text>
<text x="10.3" y="185.9">D</text>
<text x="116.3" y="181.3">vbat</text>
<text x="285.3" y="185.9">D</text>
<text x="35" y="199.9">1</text>
<text x="85" y="199.9">2</text>
<text x="135" y="199.9">3</text>
<text x="185" y="199.9">4</text>
<text x="235" y="199.9">5</text>
<text x="285" y="199.9">6</text>
</g>
<g font-size="1.8" fill="#006464">
<text x="39.5" y="16.1">U3</text>
<text x="36.1" y="18.6">L293D</text>
<text x="106.6" y="23.7">R3</text>
<text x="114.2" y="23.7">R2</text>
<text x="206.3" y="23.7">Conn_02x03_Odd_Even</text>
<text x="215.4" y="21.2">J17</text>
<text x="20.4" y="28.8">J13</text>
<text x="37.8" y="28.8">1Y</text>
<text x="45.3" y="26.4" transform="rotate(-90 45.3 26.4)">VCC2</text>
<text x="50.4" y="26.4" transform="rotate(-90 50.4 26.4)">VCC1</text>
<text x="53.6" y="28.8">1A</text>
<text x="106.1" y="26.3">10k</text>
<text x="113.7" y="26.3">30k</text>
<text x="145.9" y="28.8">U1</text>
<text x="256.1" y="29.6" transform="rotate(-90 256.1 29.6)">+3.3V</text>
<text x="269.3" y="26.3">J11</text>
<text x="269.3" y="28.8">Conn_01x04_Pin</text>
<text x="14.4" y="31.3">Conn_01x02_Pin</text>
<text x="24.1" y="32.8">1</text>
<text x="37.8" y="33.9">2Y</text>
<text x="53.6" y="33.9">2A</text>
<text x="83.6" y="33.9">Conn_01x05_Pin</text>
<text x="93.4" y="31.3">J1</text>
<text x="121.5" y="31.3">+3.3V</text>
<text x="137" y="31.3">ESP32-DEVKITC-32E</text>
<text x="258.3" y="33.9">GND</text>
<text x="50.4" y="39">EN1,2</text>
<text x="99.6" y="36.4">GND</text>
<text x="99.6" y="41.5">GND</text>
<text x="105" y="39">+3.3V</text>
<text x="171.5" y="36.4">GND</text>
<text x="14.4" y="44">Conn_01x02_Pin</text>
<text x="20.4" y="46.6">J14</text>
<text x="37.8" y="44">3Y</text>
<text x="53.6" y="44">3A</text>
<text x="268" y="45.3">J9</text>
<text x="268" y="47.9">Conn_01x04_Pin</text>
<text x="37.8" y="49.1">4Y</text>
<text x="53.6" y="49.1">4A</text>
<text x="171.5" y="51.7">GND</text>
<text x="254.9" y="51.2" transform="rotate(-90 254.9 51.2)">+3.3V</text>
<text x="42.8" y="59.9" transform="rotate(-90 42.8 59.9)">GND</text>
<text x="45.3" y="59.9" transform="rotate(-90 45.3 59.9)">GND</text>
<text x="50.4" y="59.9" transform="rotate(-90 50.4 59.9)">GND</text>
<text x="50.4" y="54.2">EN3,4</text>
<text x="52.9" y="59.9" transform="rotate(-90 52.9 59.9)">GND</text>
<text x="214" y="59.3">NT1</text>
<text x="257" y="55.5">GND</text>
<text x="211.8" y="61.8">NetTie_2</text>
<text x="40.8" y="72">U2</text>
<text x="47.5" y="66.9">GND</text>
<text x="119.1" y="69.4">GND</text>
<text x="214.4" y="70.7">U5</text>
<text x="269.3" y="69.4">J10</text>
<text x="269.3" y="72">Conn_01x04_Pin</text>
<text x="37.4" y="74.5">L293D</text>
<text x="119.4" y="75.8">TP1</text>
<text x="120.7" y="77.1">TP3</text>
<text x="256.1" y="75.3" transform="rotate(-90 256.1 75.3)">+3.3V</text>
<text x="46.6" y="82.3" transform="rotate(-90 46.6 82.3)">VCC2</text>
<text x="51.7" y="82.3" transform="rotate(-90 51.7 82.3)">VCC1</text>
<text x="119.4" y="83.4">TestPoint</text>
<text x="214.2" y="78.2" transform="rotate(-90 214.2 78.2)">vin</text>
<text x="216.8" y="78.2" transform="rotate(-90 216.8 78.2)">gnd</text>
<text x="219.3" y="78.2" transform="rotate(-90 219.3 78.2)">vout</text>
<text x="258.3" y="79.6">GND</text>
<text x="14.4" y="89.8">Conn_01x02_Pin</text>
<text x="21" y="87.2">J2</text>
<text x="39.1" y="84.7">1Y</text>
<text x="39.1" y="89.8">2Y</text>
<text x="54.9" y="84.7">1A</text>
<text x="54.9" y="89.8">2A</text>
<text x="120.7" y="84.7">TestPoint</text>
<text x="213.9" y="88.5">GND</text>
<text x="24.1" y="91.2">1</text>
<text x="51.7" y="94.8">EN1,2</text>
<text x="122.6" y="94.8">NT4</text>
<text x="168.5" y="92.3">+3.3V</text>
<text x="172.7" y="94.8">Conn_01x07_Pin</text>
<text x="199.4" y="94.8">Conn_01x07_Pin</text>
<text x="229.9" y="94.8">Conn_01x07_Pin</text>
<text x="250.2" y="94.8">Conn_01x07_Pin</text>
<text x="39.1" y="99.9">3Y</text>
<text x="54.9" y="99.9">3A</text>
<text x="120.4" y="97.4">NetTie_2</text>
<text x="14.4" y="102.5">Conn_01x02_Pin</text>
<text x="20.4" y="105">J12</text>
<text x="39.1" y="105">4Y</text>
<text x="54.9" y="105">4A</text>
<text x="105.1" y="106.3">NetTie_2</text>
<text x="107.4" y="103.7">NT3</text>
<text x="123" y="106.3">U6</text>
<text x="179.1" y="106.3">J6</text>
<text x="205.7" y="106.3">J3</text>
<text x="236.2" y="106.3">J4</text>
<text x="256.6" y="106.3">J5</text>
<text x="51.7" y="110.1">EN3,4</text>
<text x="105.1" y="113.9">NetTie_2</text>
<text x="107.4" y="111.4">NT2</text>
<text x="122.8" y="113.8" transform="rotate(-90 122.8 113.8)">vin</text>
<text x="125.3" y="113.8" transform="rotate(-90 125.3 113.8)">gnd</text>
<text x="127.9" y="113.8" transform="rotate(-90 127.9 113.8)">vout</text>
<text x="44" y="115.8" transform="rotate(-90 44 115.8)">GND</text>
<text x="46.6" y="115.8" transform="rotate(-90 46.6 115.8)">GND</text>
<text x="51.7" y="115.8" transform="rotate(-90 51.7 115.8)">GND</text>
<text x="54.2" y="115.8" transform="rotate(-90 54.2 115.8)">GND</text>
<text x="48.8" y="122.8">GND</text>
<text x="95.2" y="122.8">TestPoint</text>
<text x="100.5" y="121.5">TP2</text>
<text x="122.4" y="124.1">GND</text>
<text x="248.2" y="121.5">GND</text>
<text x="49.7" y="130.4">U4</text>
<text x="46.3" y="132.9">L293D</text>
<text x="48" y="143.1">1Y</text>
<text x="55.5" y="140.7" transform="rotate(-90 55.5 140.7)">VCC2</text>
<text x="60.6" y="140.7" transform="rotate(-90 60.6 140.7)">VCC1</text>
<text x="63.8" y="143.1">1A</text>
<text x="24.5" y="148.2">Conn_01x02_Pin</text>
<text x="30.6" y="145.6">J15</text>
<text x="34.2" y="149.6">1</text>
<text x="48" y="148.2">2Y</text>
<text x="63.8" y="148.2">2A</text>
<text x="118.3" y="146.9">&gt;=47uF</text>
<text x="121" y="144.4">C1</text>
<text x="60.6" y="153.3">EN1,2</text>
<text x="24.5" y="160.9">Conn_01x02_Pin</text>
<text x="48" y="158.3">3Y</text>
<text x="63.8" y="158.3">3A</text>
<text x="125" y="158.3">GND</text>
<text x="30.6" y="163.4">J16</text>
<text x="48" y="163.4">4Y</text>
<text x="63.8" y="163.4">4A</text>
<text x="60.6" y="168.5">EN3,4</text>
<text x="126.2" y="168.5">GND</text>
<text x="127" y="172.3">J7</text>
<text x="52.9" y="174.2" transform="rotate(-90 52.9 174.2)">GND</text>
<text x="55.5" y="174.2" transform="rotate(-90 55.5 174.2)">GND</text>
<text x="60.6" y="174.2" transform="rotate(-90 60.6 174.2)">GND</text>
<text x="63.1" y="174.2" transform="rotate(-90 63.1 174.2)">GND</text>
<text x="127" y="174.9">Conn_01x02</text>
<text x="57.7" y="181.2">GND</text>
<text x="127.5" y="183.7">GND</text>
<text x="128.3" y="187.6">J8</text>
<text x="128.3" y="190.1">Conn_01x02</text>
</g>
<g font-size="1.8" fill="#484848">
<text x="43.9" y="12.3">motor</text>
<text x="31.2" y="26.3">motor</text>
<text x="32.4" y="31.3">motor</text>
<text x="33.7" y="36.4">motor</text>
<text x="35" y="46.6">motor</text>
<text x="46.4" y="69.4">motor</text>
<text x="31.2" y="82.1">motor</text>
<text x="32.4" y="87.2">motor</text>
<text x="33.7" y="97.4">motor</text>
<text x="33.7" y="102.5">motor</text>
<text x="55.3" y="127.9">motor</text>
<text x="43.9" y="140.6">motor</text>
<text x="45.1" y="145.6">motor</text>
<text x="45.1" y="154.5">motor</text>
<text x="43.9" y="160.9">motor</text>
</g>
<g font-size="1.8" fill="#a90000">
<text x="44.2" y="19.8" transform="rotate(-90 44.2 19.8)">8</text>
<text x="49.3" y="20.4" transform="rotate(-90 49.3 20.4)">16</text>
<text x="264.1" y="22.6">3</text>
<text x="264.1" y="20.1">4</text>
<text x="34.9" y="27.7">3</text>
<text x="57.7" y="27.7">2</text>
<text x="212" y="26.4">1</text>
<text x="212" y="29">3</text>
<text x="220.9" y="26.4">2</text>
<text x="220.9" y="29">4</text>
<text x="264.1" y="27.7">1</text>
<text x="264.1" y="25.1">2</text>
<text x="24.1" y="35.3">2</text>
<text x="34.9" y="32.8">6</text>
<text x="57.7" y="32.8">7</text>
<text x="96.4" y="35.3">1</text>
<text x="212" y="31.5">5</text>
<text x="220.9" y="31.5">6</text>
<text x="24.1" y="40.4">1</text>
<text x="24.1" y="37.8">2</text>
<text x="57.7" y="37.8">1</text>
<text x="96.4" y="37.8">2</text>
<text x="96.4" y="40.4">3</text>
<text x="262.8" y="41.7">4</text>
<text x="34.2" y="42.9">11</text>
<text x="57.1" y="42.9">10</text>
<text x="96.4" y="42.9">4</text>
<text x="96.4" y="45.5">5</text>
<text x="262.8" y="46.7">2</text>
<text x="262.8" y="44.2">3</text>
<text x="34.2" y="48">14</text>
<text x="57.1" y="48">15</text>
<text x="57.7" y="53.1">9</text>
<text x="262.8" y="49.3">1</text>
<text x="41.7" y="63.5" transform="rotate(-90 41.7 63.5)">13</text>
<text x="44.2" y="63.5" transform="rotate(-90 44.2 63.5)">12</text>
<text x="49.3" y="62.9" transform="rotate(-90 49.3 62.9)">5</text>
<text x="51.8" y="62.9" transform="rotate(-90 51.8 62.9)">4</text>
<text x="264.1" y="65.8">4</text>
<text x="264.1" y="70.9">2</text>
<text x="264.1" y="68.3">3</text>
<text x="45.5" y="75.6" transform="rotate(-90 45.5 75.6)">8</text>
<text x="50.5" y="76.2" transform="rotate(-90 50.5 76.2)">16</text>
<text x="264.1" y="73.4">1</text>
<text x="36.1" y="83.6">3</text>
<text x="59" y="83.6">2</text>
<text x="213.1" y="80.7" transform="rotate(-90 213.1 80.7)">3</text>
<text x="215.6" y="80.7" transform="rotate(-90 215.6 80.7)">2</text>
<text x="218.2" y="80.7" transform="rotate(-90 218.2 80.7)">1</text>
<text x="36.1" y="88.6">6</text>
<text x="59" y="88.6">7</text>
<text x="24.1" y="93.7">2</text>
<text x="59" y="93.7">1</text>
<text x="24.1" y="98.8">1</text>
<text x="24.1" y="96.3">2</text>
<text x="35.5" y="98.8">11</text>
<text x="58.4" y="98.8">10</text>
<text x="173.9" y="98.8">1</text>
<text x="173.9" y="101.3">2</text>
<text x="200.6" y="98.8">1</text>
<text x="200.6" y="101.3">2</text>
<text x="231.1" y="98.8">1</text>
<text x="231.1" y="101.3">2</text>
<text x="251.4" y="98.8">1</text>
<text x="251.4" y="101.3">2</text>
<text x="35.5" y="103.9">14</text>
<text x="58.4" y="103.9">15</text>
<text x="173.9" y="103.9">3</text>
<text x="173.9" y="106.4">4</text>
<text x="200.6" y="103.9">3</text>
<text x="200.6" y="106.4">4</text>
<text x="231.1" y="103.9">3</text>
<text x="231.1" y="106.4">4</text>
<text x="251.4" y="103.9">3</text>
<text x="251.4" y="106.4">4</text>
<text x="59" y="109">9</text>
<text x="173.9" y="109">5</text>
<text x="173.9" y="111.5">6</text>
<text x="200.6" y="109">5</text>
<text x="200.6" y="111.5">6</text>
<text x="231.1" y="109">5</text>
<text x="231.1" y="111.5">6</text>
<text x="251.4" y="109">5</text>
<text x="251.4" y="111.5">6</text>
<text x="42.9" y="119.4" transform="rotate(-90 42.9 119.4)">13</text>
<text x="45.5" y="119.4" transform="rotate(-90 45.5 119.4)">12</text>
<text x="50.5" y="118.8" transform="rotate(-90 50.5 118.8)">5</text>
<text x="53.1" y="118.8" transform="rotate(-90 53.1 118.8)">4</text>
<text x="121.7" y="116.3" transform="rotate(-90 121.7 116.3)">3</text>
<text x="124.2" y="116.3" transform="rotate(-90 124.2 116.3)">2</text>
<text x="126.7" y="116.3" transform="rotate(-90 126.7 116.3)">1</text>
<text x="173.9" y="114">7</text>
<text x="200.6" y="114">7</text>
<text x="231.1" y="114">7</text>
<text x="251.4" y="114">7</text>
<text x="54.4" y="134.1" transform="rotate(-90 54.4 134.1)">8</text>
<text x="59.4" y="134.7" transform="rotate(-90 59.4 134.7)">16</text>
<text x="45" y="142">3</text>
<text x="67.9" y="142">2</text>
<text x="45" y="147.1">6</text>
<text x="67.9" y="147.1">7</text>
<text x="34.2" y="154.7">2</text>
<text x="34.2" y="152.1">2</text>
<text x="67.9" y="152.1">1</text>
<text x="34.2" y="157.2">1</text>
<text x="44.4" y="157.2">11</text>
<text x="67.3" y="157.2">10</text>
<text x="44.4" y="162.3">14</text>
<text x="67.3" y="162.3">15</text>
<text x="67.9" y="167.4">9</text>
<text x="121.7" y="170.3" transform="rotate(-90 121.7 170.3)">2</text>
<text x="124.2" y="170.3" transform="rotate(-90 124.2 170.3)">1</text>
<text x="51.8" y="177.8" transform="rotate(-90 51.8 177.8)">13</text>
<text x="54.4" y="177.8" transform="rotate(-90 54.4 177.8)">12</text>
<text x="59.4" y="177.2" transform="rotate(-90 59.4 177.2)">5</text>
<text x="62" y="177.2" transform="rotate(-90 62 177.2)">4</text>
<text x="122.9" y="185.5" transform="rotate(-90 122.9 185.5)">2</text>
<text x="125.5" y="185.5" transform="rotate(-90 125.5 185.5)">1</text>
</g>
<g font-size="1.8" fill="#0000c2">
<text x="61" y="20.1">L293D</text>
<text x="68.1" y="20.1">#1</text>
<text x="269.2" y="20.6">22</text>
<text x="269.2" y="22.6">21</text>
<text x="207" y="35.8">for</text>
<text x="210.8" y="35.8">soldering</text>
<text x="220.8" y="35.8">practice</text>
<text x="120.6" y="39.1">reset</text>
<text x="207" y="37.9">or</text>
<text x="210.1" y="37.9">tiny</text>
<text x="214.7" y="37.9">prototyping</text>
<text x="124.5" y="45.1" transform="rotate(-90 124.5 45.1)">only</text>
<text x="124.5" y="48" transform="rotate(-90 124.5 48)">in</text>
<text x="223.5" y="62">servo</text>
<text x="229.7" y="62">pwr</text>
<text x="170.2" y="69.6">IO</text>
<text x="173.3" y="69.6">0</text>
<text x="62.2" y="77.2">L293D</text>
<text x="69.3" y="77.2">#2</text>
<text x="167.6" y="72.1">RSL</text>
<text x="133.3" y="103.9">ESP</text>
<text x="138.1" y="103.9">5V</text>
<text x="71.1" y="135.6">L293D</text>
<text x="78.2" y="135.6">#3</text>
</g>
<g font-size="1.4" fill="#a90000">
<text x="127.7" y="35.3">J2_1</text>
<text x="163.2" y="35.3">J3_1</text>
<text x="127.7" y="37.8">J2_2</text>
<text x="127.7" y="40.4">J2_3</text>
<text x="163.2" y="37.8">J3_2</text>
<text x="163.2" y="40.4">J3_3</text>
<text x="127.7" y="42.9">J2_4</text>
<text x="127.7" y="45.5">J2_5</text>
<text x="163.2" y="42.9">J3_4</text>
<text x="163.2" y="45.5">J3_5</text>
<text x="127.7" y="48">J2_6</text>
<text x="127.7" y="50.5">J2_7</text>
<text x="127.7" y="53.1">J2_8</text>
<text x="163.2" y="48">J3_6</text>
<text x="163.2" y="50.5">J3_7</text>
<text x="163.2" y="53.1">J3_8</text>
<text x="127.2" y="58.2">J2_10</text>
<text x="127.7" y="55.6">J2_9</text>
<text x="162.7" y="58.2">J3_10</text>
<text x="163.2" y="55.6">J3_9</text>
<text x="127.2" y="60.7">J2_11</text>
<text x="127.2" y="63.2">J2_12</text>
<text x="127.2" y="65.8">J2_13</text>
<text x="162.7" y="60.7">J3_11</text>
<text x="162.7" y="63.2">J3_12</text>
<text x="162.7" y="65.8">J3_13</text>
<text x="127.2" y="68.3">J2_14</text>
<text x="127.2" y="70.9">J2_15</text>
<text x="162.7" y="68.3">J3_14</text>
<text x="162.7" y="70.9">J3_15</text>
<text x="127.2" y="73.4">J2_16</text>
<text x="127.2" y="75.9">J2_17</text>
<text x="162.7" y="73.4">J3_16</text>
<text x="162.7" y="75.9">J3_17</text>
<text x="127.2" y="78.5">J2_18</text>
<text x="127.2" y="81">J2_19</text>
<text x="162.7" y="78.5">J3_18</text>
<text x="162.7" y="81">J3_19</text>
</g>
<g font-size="1.4" fill="#006464">
<text x="133.1" y="36.3">3V3</text>
<text x="133.1" y="38.8">EN</text>
<text x="133.1" y="41.4">SENSOR_VP</text>
<text x="153.9" y="36.3">GND_J3_1</text>
<text x="157.8" y="38.8">IO23</text>
<text x="157.8" y="41.4">IO22</text>
<text x="133.1" y="43.9">SENSOR_VN</text>
<text x="133.1" y="46.5">IO34</text>
<text x="157.3" y="46.5">RXD0</text>
<text x="157.6" y="43.9">TXD0</text>
<text x="133.1" y="49">IO35</text>
<text x="133.1" y="51.5">IO32</text>
<text x="153.9" y="51.5">GND_J3_7</text>
<text x="157.8" y="49">IO21</text>
<text x="133.1" y="59.2">IO26</text>
<text x="133.1" y="54.1">IO33</text>
<text x="133.1" y="56.6">IO25</text>
<text x="157.8" y="54.1">IO19</text>
<text x="157.8" y="56.6">IO18</text>
<text x="158.8" y="59.2">IO5</text>
<text x="133.1" y="61.7">IO27</text>
<text x="133.1" y="64.2">IO14</text>
<text x="157.8" y="61.7">IO17</text>
<text x="157.8" y="64.2">IO16</text>
<text x="133.1" y="66.8">IO12</text>
<text x="133.1" y="69.3">GND_J2_14</text>
<text x="133.1" y="71.9">IO13</text>
<text x="158.8" y="66.8">IO4</text>
<text x="158.8" y="69.3">IO0</text>
<text x="158.8" y="71.9">IO2</text>
<text x="133.1" y="74.4">SD2</text>
<text x="133.1" y="76.9">SD3</text>
<text x="157.8" y="74.4">IO15</text>
<text x="158.3" y="76.9">SD1</text>
<text x="133.1" y="79.5">CMD</text>
<text x="133.1" y="82">EXT_5V</text>
<text x="158.3" y="79.5">SD0</text>
<text x="158.4" y="82">CLK</text>
</g>
</svg>
